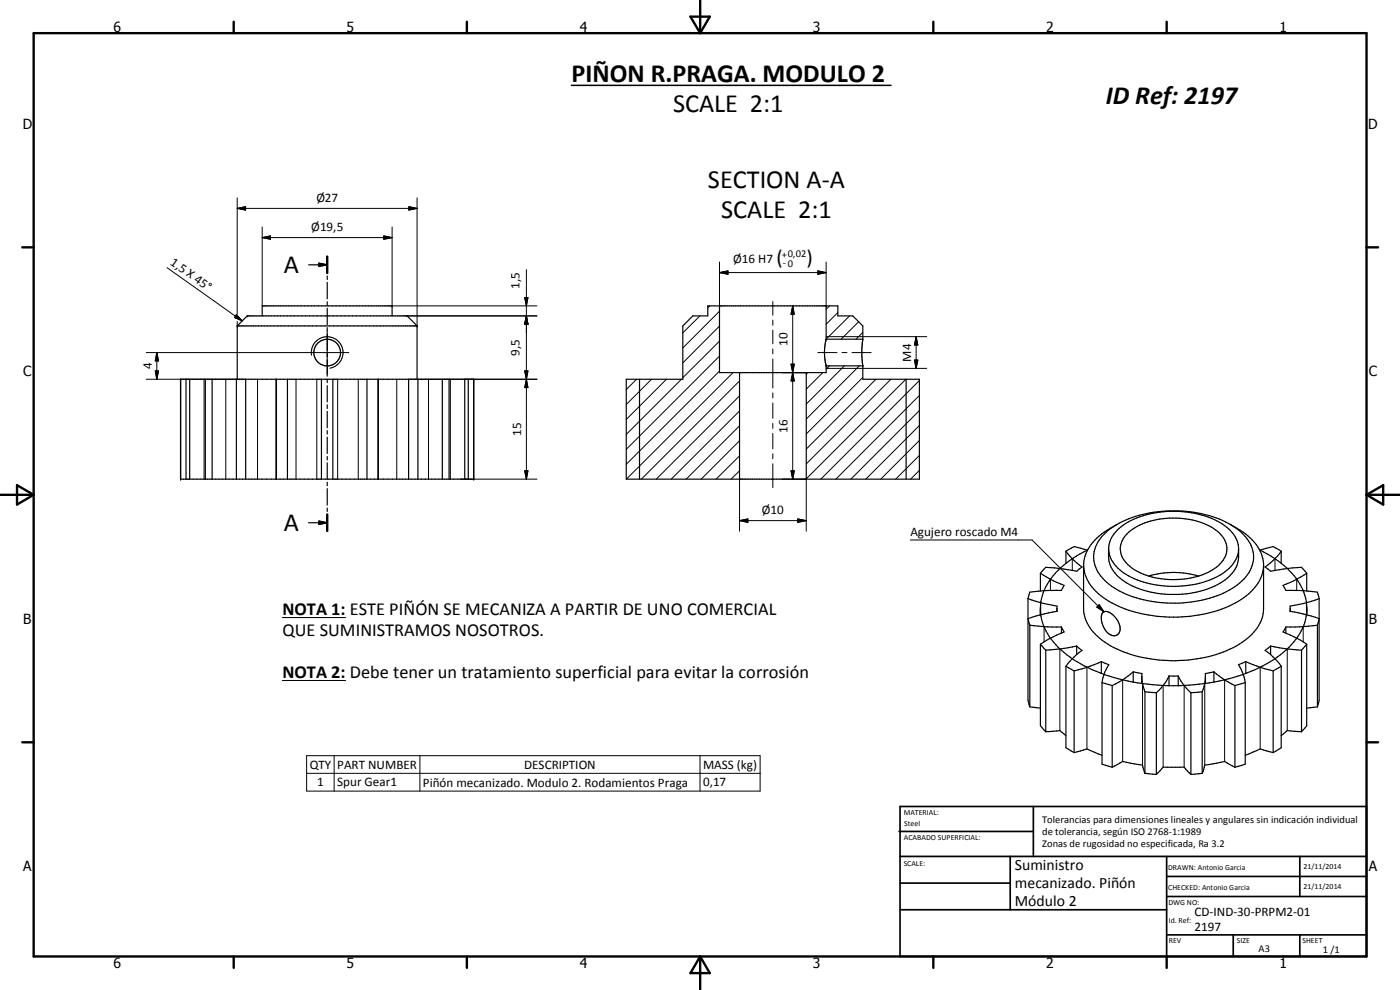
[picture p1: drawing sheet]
<svg xmlns="http://www.w3.org/2000/svg" width="420mm" height="297mm" viewBox="0 0 420 297" stroke-linecap="round" stroke-linejoin="round" font-family="sans-serif">
<g fill="none" stroke="#000" stroke-width=".35">
<path d="M92.6 79.5h5.6M95.7 79l2.5 .5-2.5 .4zM98.2 77v4.9M71.2 97.8h54M71.2 97.8l3-3h48l3 3M71.2 97.8v16M78.7 94.8v-3h39v3M98.2 82.8v1.1M98.2 84.7v5M98.2 90.6v1M98.2 92.5v4.9M98.2 98.3v1"/>
<path d="M125.2 97.8v16M215.9 91.8v20h32v-2.1a15.4 15.4 0 0 1 0-7.8v-10.1M54.2 113.8h88l-.1 30h-87.9zM54.2 113.8v30M55.8 113.8v30M56.9 113.8v30M61.6 113.8v30M63.7 113.8v30M70.9 113.8v30M73.7 113.8v30M82.8 113.8v30M83 113.8v30"/>
<path d="M86.3 113.8v30M96.5 113.8v30M98.2 100.2v5M98.2 106v1.1M98.2 107.9v5M98.2 113.7v1.1M98.2 115.7v4.9M99.9 113.8v30M110.1 113.8v30M113.4 113.8v30M113.5 113.8v30M122.6 113.8v30"/>
<path d="M125.4 113.8v30M132.7 113.8v30M134.8 113.8v30M139.5 113.8v30M140.5 113.8v30M187.9 113.8h17v-16l3-3h4.5v-3h39v3h4.5l3 3v4.1l-.3 2.7 .3 9.2h17v30h-88zM191.9 113.8v30M221.9 111.8v32M242 111.8v32M247.9 109.8h11M247.9 101.8h11M271.9 113.8v30"/>
<path d="M98.2 121.5v1.1M98.2 123.4v5M98.2 129.2v1.1M98.2 131.1v5M98.2 136.9v1.1M98.2 138.9v4.9M92.6 156.8h5.6M95.7 156.3l2.5 .5-2.5 .6zM98.2 144.7v1.1M98.2 146.6v5M98.2 152.4v1.1M98.2 154.3v5"/>
<path d="M335.2 157.4a18.1 18.1 0 0 0-9.3 8.8 10.6 10.6 0 0 0 3.7 11.9 32.8 32.8 0 0 0 17.6 6.8 39 39 0 0 0 26.1-5.6 12.2 12.2 0 0 0 5.9-9.5M335.3 159a24.2 24.2 0 0 1 16-5.6 24.9 24.9 0 0 1 18 5.8 7.4 7.4 0 0 1-.5 11.4 26 26 0 0 1-19.4 5.2 22.2 22.2 0 0 1-14.5-6 7.3 7.3 0 0 1 .4-10.8zM369.2 157.4a18 18 0 0 1 9.4 8.8l.6 2.9v13.5a12.5 12.5 0 0 1-6.4 10.1 40 40 0 0 1-28.7 4.8 26.8 26.8 0 0 1-16.5-8.5 10.7 10.7 0 0 1-2.4-6.4v-13M308.5 179.6l4.9 1.5 3.8 .8v1.5l-3.8 .8-4.9 1.4 .6 2M308.5 179.6v30.5l.6 2M312.2 172l3.9 2.2 3.3 1.4-.9 1.6h-4.1l-5.3 .5-.6 1.9M312.2 172v5.3M319.9 165.4v3.6M319.9 165.4l2.5 2.8 2.3 1.9-1.6 1.3-3.9-.7-5.4-.5-1.6 1.8M326.3 165.1l-3.9-1.1-2.5 1.4M326.4 165a25.6 25.6 0 0 0-13.3 12.8 14.6 14.6 0 0 0 3 14.8 34.6 34.6 0 0 0 16.8 10.3 64.3 64.3 0 0 0 45-2.6 25.6 25.6 0 0 0 13.4-12.7l.9-4.5M330.8 160.8a26.1 26.1 0 0 1 16.7-7.3 34.7 34.7 0 0 1 23.7 5.1 10.2 10.2 0 0 1 4.8 10.5 13.1 13.1 0 0 1-7 7.9 37.3 37.3 0 0 1-33.8-.1 12.3 12.3 0 0 1-7-10 9.7 9.7 0 0 1 2.6-6.1z"/>
<path d="M332.7 164.7v2.4a10.1 10.1 0 0 0 6.3 8.3 27.9 27.9 0 0 0 11.6 3 28 28 0 0 0 16.3-3.9 9.1 9.1 0 0 0 4.8-7.4v-2.4M338.2 160.2a21.7 21.7 0 0 1 18.6-4.4 14.6 14.6 0 0 1 10.7 6.2 6.1 6.1 0 0 1-1.8 7.7 23.1 23.1 0 0 1-18.1 3.8 15.8 15.8 0 0 1-10.4-5.6 5.8 5.8 0 0 1 1-7.7zM344.8 172.8a25.9 25.9 0 0 1 14.9 0M378 165a25 25 0 0 1 13.3 12.8l.3 .9a15.3 15.3 0 0 1 .6 5.8M378.1 165.1l4-1.1 2.4 1.4M384.5 165.4v3.6M384.5 165.4l-2.5 2.8-2.3 1.9 1.6 1.3 5.2-.8 4.1-.4 1.6 1.8M392.2 172l-3.9 2.2-3.2 1.4 .8 1.6h4.1l5.4 .5 .5 1.9M392.2 172v5.3M395.9 179.6l-4.8 1.5-3.9 .8v.7M395.9 179.6v30.5l-.5 2M309.1 187.6l5.3 .5h4.1"/>
<path d="M309.1 187.6v24.5M312.2 182.6v1.9M312.2 193.3v24.5l1.6 1.7M312.2 193.3l1.6 1.8M313.8 195.1v24.4M318.5 188.1l.9 1.5-4.3 2-2.9 1.7M318.5 188.1v1.9M319.9 199.9v24.5l2.5 1.4M319.9 199.9l2.5 1.4M323.1 193.8l1.6 1.4-1.6 1.2M323.1 193.8v2.6M323.1 196.4l-3.2 3.5"/>
<path d="M323.1 193.8l-3.9 .8-5.4 .5M330.5 198.5v3.6M330.5 198.5l2.3 .9-1.3 2.3-.8 3.1M330.5 198.5l-4.5 1.8-3.6 1M330.9 183.9a2.27 2.27 0 0 1 3.1 .5 5.4 5.4 0 0 1 2 5.1 2.02 2.02 0 0 1-3.4 .5 6.1 6.1 0 0 1-1.9-5.7zM373.9 198.5l-2.2 .9 1.2 2.3 .8 3.1M373.9 198.5v3.6M373.9 198.5l4.5 1.8 3.7 1M381.3 193.8l-1.6 1.4 1.6 1.2M381.3 193.8v2.6M381.3 193.8l3.9 .8 5.4 .5M381.3 196.4l3.2 3.5"/>
<path d="M384.5 199.9v24.5l-2.4 1.4M384.5 199.9l-2.4 1.4M385.9 188.1l-.8 1.5 4.2 2 2.9 1.7M385.9 188.1v1.9M387.2 182.6v.8l3.9 .8 4.8 1.4-.5 2M387.2 182.6v.8M390.6 195.1v24.4M392.2 193.3v24.5l-1.6 1.7M392.2 193.3l-1.6 1.8M395.4 187.6l-5.4 .5h-4.1M395.4 187.6v24.5M309.1 212.1l3.1 .4"/>
<path d="M313.8 219.5l4.3-.3 1.8 1.5M322.4 201.3v24.5M330.7 204.8v24.5l3.1 .9M330.7 204.8l3.1 .9M333.8 205.7v24.5M340.1 201.6l2.6 .5v3M340.1 201.6v3M340.1 201.6l-3.3 2.5-3 1.6M342.7 203.7l.9 3.9M343.6 207.6v24.4M343.6 207.6l3.4 .3M347 207.9v24.5"/>
<path d="M350.8 202.8h2.8M350.8 202.8v2.9M350.8 202.8l-1.3 2.3-2.5 2.8M353.6 202.8v2.9M353.6 202.8l1.3 2.3 2.5 2.8M357.4 207.9v24.5M360.8 207.6v24.4M360.8 207.6l-3.4 .3M361.8 203v2.1M364.3 201.6l-2.6 .5-.2 3.1-.7 2.4M364.3 201.6v3M364.3 201.6l3.4 2.5 2.9 1.6"/>
<path d="M370.6 205.7v24.5M373.7 204.8v24.5l-3.1 .9M373.7 204.8l-3.1 .9M382.1 201.3v24.5M390.6 219.5l-4.3-.3-1.8 1.5M395.4 212.1l-3.2 .4M322.4 225.8l3.8-1.1 4.5 1.9M333.8 230.2l3.1-1.7 6 1.1 .7 2.4M343.6 232l3.4 .4M347 232.4l2.1-2.2h6.3l2 2.2M360.8 232l-3.4 .4M370.6 230.2l-3.1-1.7-5.9 1.1-.8 2.4"/>
<path d="M382.1 225.8l-3.9-1.1-4.5 1.9"/>
<circle cx="98.2" cy="105.8" r="4"/>
</g>
<g fill="none" stroke="#000" stroke-width=".3">
<path d="M71.2 59.4v34.8M125.2 59.4v38.4M71.2 62.5l2.5-.5v1zM71.2 62.5h54M78.7 71.3l2.5-.5v1zM78.7 71.3h39M78.7 68.1v23.7M115.2 70.8l2.5 .5-2.5 .5zM117.7 68.1v23.7h43.5M122.7 62l2.5 .5-2.5 .5zM215.9 78.6v13.2M247.9 78.6v13.2"/>
<path d="M50.1 80.3l22.6 16M70.9 94.4l1.8 1.9-2.4-1.1zM71.2 96.4v1.4M98.2 99.3v13M122.2 94.8h39M157.5 89.3h.9l-.4 2.5zM158 94.8l.4 2.5h-.9zM158 80.9v62.9M210 94.8l-5.1 5.1M213.1 91.8l-.7 .6M215.9 81.8l2.6-.5v1zM215.9 97.8l-11 11.1"/>
<path d="M215.9 93.4l-11 11M215.9 81.8h32M231.9 90.5v4.1M231.9 96.1v1.5M231.9 99.1v4.1M237.9 91.8l.5 2.5h-1zM237.9 91.8v52M245.4 81.3l2.5 .5-2.5 .5zM249 91.8l-1.1 1M251.4 93.8l-3.5 3.5M255 94.8l-7.1 7M257.7 96.5l-5.3 5.3"/>
<path d="M258.9 99.7l-2 2.1M43.9 105.8h60.8M43.9 113.8h29.8M46.6 111.3h1l-.5 2.5zM47.1 105.8l.5 2.5h-1zM47.1 105.8v8M61.2 113.8v30M67.8 113.8v30M77.3 113.8v30M88.8 113.8v30M93.5 106.6a4.8 4.8 0 0 1 3.9-5.5 4.8 4.8 0 0 1 5.5 3.9 4.8 4.8 0 0 1-3.9 5.5M95.1 113.8v30"/>
<path d="M101.3 113.8v30M107.5 113.8v30M119.1 113.8v30M122.6 113.8h38.6M128.6 113.8v30M135.2 113.8v30M157.5 111.3h.9l-.4 2.5zM158 113.8l.4 2.5h-.9zM191 113.8l-3.1 3.1M195.5 113.8l-7.6 7.6M200 113.8l-12.1 12.1M204.5 113.8l-16.6 16.5"/>
<path d="M215.9 111.3l-28 28M215.9 106.8l-28 28M215.9 102.4l-11 10.9M220 111.8l-32 32M221.9 118.8l-24.9 25M221.9 114.3l-29.4 29.5M231.9 104.7v1.5M231.9 107.7v8.7M231.9 117.9v1.5M234.7 111.8h7.3M237.4 109.3h1l-.5 2.5zM237.9 111.8l.5 2.5h-1z"/>
<path d="M242.4 111.8l-.4 .5M245.4 105.8h5.8M246.9 111.8l-4.9 5M247.9 101h30.2M247.9 110.5h30.2M249 109.8l-1.1 .9M252.7 105.8h1.5M253.4 109.8l-11.4 11.4M255.7 105.8h5.7M257.9 109.8l-15.9 15.9M258.9 113.2l-16.9 17M262.9 113.8l-20.9 20.9"/>
<path d="M267.4 113.8l-25.4 25.4M271.9 113.8l-29.9 29.9M274.4 108h1.1l-.6 2.5zM274.9 101l.6 2.5h-1.1zM274.9 101v9.5M275.9 118.7l-25 25.1M275.9 114.2l-29.6 29.6M221.9 136.8l-7 7M221.9 132.2l-11.5 11.6M221.9 127.8l-16 16M221.9 123.3l-20.4 20.5M231.9 120.9v4.6"/>
<path d="M231.9 127v1.5M231.9 130v4.7M231.9 136.1v1.6M231.9 139.1v7.2M275.9 136.7l-7.1 7.1M275.9 132.2l-11.6 11.6M275.9 127.7l-16.1 16.1M275.9 123.2l-20.6 20.6M138.2 143.8h23M157.5 141.3h.9l-.4 2.5zM221.9 156.2l2.5-.5v1zM221.9 141.3l-2.5 2.5"/>
<path d="M221.9 156.2h20.1M221.9 143.8v15.6M234.7 143.8h7.3v15.6M237.4 141.3h1l-.5 2.5zM239.4 155.7l2.6 .5-2.6 .5zM275.9 141.1l-2.6 2.7M273.2 162h36.5l21.6 21.6M315.2 173.8v3.4M321.8 167.6v3.5M382.6 167.6v3.5M389.2 173.8v3.4M84.7 185.3h19"/>
<path d="M312.3 180.8v3.6M313.3 188v4.6M318.1 194.7v24.5M329.2 182.2l.7-.8 1.4 2.2zM329.9 181.4l1.4 2.2-2.1-1.4zM386.3 194.7v24.5M391.1 188v4.6M392.1 180.8v3.6M84.7 204.2h19M326.2 200.2v24.5M336.9 204v24.5M342.9 205.1v24.5"/>
<path d="M349.1 205.7v24.5M355.4 205.7v24.5M361.6 205.1v24.5M367.5 204v24.5M378.2 200.2v24.5M92 226.7h136.1v10.7h-136.1zM92 232h136.1M100.3 226.7v10.7M126 226.7v10.7M210.1 226.7v10.7"/>
</g>
<g fill="#000">
<circle cx="71.2" cy="97.8" r=".18"/>
<circle cx="74.2" cy="94.8" r=".18"/>
<circle cx="117.7" cy="91.8" r=".18"/>
<circle cx="125.2" cy="97.8" r=".18"/>
<circle cx="247.9" cy="91.8" r=".18"/>
<circle cx="54.2" cy="113.8" r=".18"/>
<circle cx="142.2" cy="113.8" r=".18"/>
<circle cx="221.9" cy="111.8" r=".18"/>
<circle cx="247.9" cy="109.8" r=".18"/>
<circle cx="258.9" cy="109.8" r=".18"/>
<circle cx="54.2" cy="143.8" r=".18"/>
<circle cx="142.2" cy="143.8" r=".18"/>
<circle cx="221.9" cy="143.8" r=".18"/>
</g>
<path d="M171.5 25.6h95.9" fill="none" stroke="#000" stroke-width=".46"/>
<g fill="none" stroke="#000" stroke-width=".71">
<path d="M10.1 9.9h400v277.1h-400zM70.1 6.5v3.4M140.1 6.5v3.4M207.2 5h5.8l-2.9 4.9zM210.1 0v9.9M280.1 6.5v3.4M350.1 6.5v3.4M6.7 74.2h3.4M98.2 77v4.9M410.1 74.2h3.5M.1 148.5h10M5.1 145.6l5 2.9-5 2.9z"/>
<path d="M98.2 154.3v5M410.1 148.5h10M410.1 148.5l5-2.9v5.8zM6.7 222.7h3.4M410.1 222.7h3.5M70.1 287v3.4M140.1 287v3.4M210.1 287v10M210.1 287l2.9 5h-5.8zM280.1 287v3.4M350.1 287v3.4"/>
</g>
<g fill="none" stroke="#000" stroke-width=".51">
<path d="M269.8 249.5h40.3M270.1 242h140v45h-140zM270.1 257h140M303.2 257v16M310.1 242v15M350.1 257v30M390.1 257v12M270.1 265h33.1M270.1 273h80M350.1 269h60M350.1 263h60M350.1 280.5h60"/>
<path d="M370.1 280.5v6.5M390.1 280.5v6.5"/>
</g>
<g fill="#000">
<path d="M71.2 62.5l2.5-.5v1zM78.7 71.3l2.5-.5v1zM95.7 79l2.5 .5-2.5 .4zM115.2 70.8l2.5 .5-2.5 .5zM122.7 62l2.5 .5-2.5 .5zM70.9 94.4l1.8 1.9-2.4-1.1zM157.5 89.3h.9l-.4 2.5zM158 94.8l.4 2.5h-.9zM215.9 81.8l2.6-.5v1zM237.9 91.8l.5 2.5h-1zM245.4 81.3l2.5 .5-2.5 .5zM46.6 111.3h1l-.5 2.5z"/>
<path d="M47.1 105.8l.5 2.5h-1zM157.5 111.3h.9l-.4 2.5zM158 113.8l.4 2.5h-.9zM237.4 109.3h1l-.5 2.5zM237.9 111.8l.5 2.5h-1zM274.4 108h1.1l-.6 2.5zM274.9 101l.6 2.5h-1.1zM95.7 156.3l2.5 .5-2.5 .6zM157.5 141.3h.9l-.4 2.5zM221.9 156.2l2.5-.5v1zM237.4 141.3h1l-.5 2.5zM239.4 155.7l2.6 .5-2.6 .5z"/>
<path d="M329.9 181.4l1.4 2.2-2.1-1.4z"/>
</g>
<g font-size="7.9">
<text x="171.5" y="24.5">PIÑON R.PRAGA. MODULO 2</text>
<text x="202" y="33.5">SCALE 2:1</text>
<text x="331.8" y="31.2">ID Ref: 2197</text>
<text x="212.5" y="56.4">SECTION A-A</text>
<text x="216.4" y="65.4">SCALE 2:1</text>
<text x="85.2" y="82">A</text>
<text x="85.2" y="159.3">A</text>
</g>
<g font-size="6.3">
<text x="233" y="79.2">(</text>
<text x="242" y="79.2">)</text>
</g>
<g font-size="5.5">
<text x="84.8" y="184.5">NOTA 1: ESTE PIÑÓN SE MECANIZA A PARTIR DE UNO COMERCIAL</text>
<text x="84.8" y="190.8">QUE SUMINISTRAMOS NOSOTROS.</text>
<text x="84.8" y="203.4">NOTA 2: Debe tener un tratamiento superficial para evitar la corrosión</text>
</g>
<g font-size="4.7">
<text x="304.6" y="261.1">Suministro</text>
<text x="304.6" y="266.5">mecanizado. Piñón</text>
<text x="304.6" y="271.9">Módulo 2</text>
</g>
<g font-size="4.2">
<text x="34" y="9.6">6</text>
<text x="104" y="9.6">5</text>
<text x="174" y="9.6">4</text>
<text x="244" y="9.6">3</text>
<text x="314" y="9.6">2</text>
<text x="384" y="9.6">1</text>
<text x="6.8" y="38.7">D</text>
<text x="410.6" y="38.7">D</text>
<text x="7" y="112.9">C</text>
<text x="410.8" y="112.9">C</text>
<text x="7" y="187.1">B</text>
<text x="410.8" y="187.1">B</text>
<text x="7" y="261.4">A</text>
<text x="410.8" y="261.4">A</text>
<text x="34" y="290.4">6</text>
<text x="104" y="290.4">5</text>
<text x="174" y="290.4">4</text>
<text x="244" y="290.4">3</text>
<text x="314" y="290.4">2</text>
<text x="384" y="290.4">1</text>
</g>
<g font-size="3.9">
<text x="94.9" y="60.6">Ø27</text>
<text x="93.4" y="69.3">Ø19,5</text>
<text x="50.9" y="79.3" transform="rotate(35 50.9 79.3)">1,5 X 45°</text>
<text x="220" y="78.8">Ø16 H7</text>
<text x="155.9" y="86.7" transform="rotate(-90 155.9 86.7)">1,5</text>
<text x="155.9" y="106.8" transform="rotate(-90 155.9 106.8)">9,5</text>
<text x="236.3" y="103.8" transform="rotate(-90 236.3 103.8)">10</text>
<text x="45.6" y="110.8" transform="rotate(-90 45.6 110.8)">4</text>
<text x="273.4" y="108.5" transform="rotate(-90 273.4 108.5)">M4</text>
<text x="156.5" y="130.8" transform="rotate(-90 156.5 130.8)">15</text>
<text x="236.3" y="129.8" transform="rotate(-90 236.3 129.8)">16</text>
<text x="228.7" y="154.3">Ø10</text>
<text x="273.2" y="161">Agujero roscado M4</text>
<text x="93" y="230.6">QTY</text>
<text x="101.2" y="230.6">PART NUMBER</text>
<text x="157.3" y="230.6">DESCRIPTION</text>
<text x="211" y="230.8">MASS (kg)</text>
<text x="95.2" y="236">1</text>
<text x="101.2" y="236">Spur Gear1</text>
<text x="126.9" y="236.1">Piñón mecanizado. Modulo 2. Rodamientos Praga</text>
<text x="211" y="236">0,17</text>
<text x="358.5" y="275">CD-IND-30-PRPM2-01</text>
<text x="358.5" y="279.4">2197</text>
</g>
<g font-size="3.1">
<text x="234.6" y="77.3">+0,02</text>
<text x="234.9" y="79.8">-0</text>
<text x="312.7" y="246.8">Tolerancias para dimensiones lineales y angulares sin indicación individual</text>
<text x="312.7" y="250.4">de tolerancia, según ISO 2768-1:1989</text>
<text x="312.7" y="254">Zonas de rugosidad no especificada, Ra 3.2</text>
<text x="377.7" y="285.6">A3</text>
<text x="397" y="285.9">1 /1</text>
</g>
<g font-size="2.4">
<text x="271.2" y="244.4">MATERIAL:</text>
<text x="271.3" y="252">ACABADO SUPERFICIAL:</text>
<text x="271.4" y="247.9">Steel</text>
<text x="271.2" y="259.7">SCALE:</text>
<text x="350.6" y="260.9">DRAWN: Antonio Garcia</text>
<text x="391.2" y="260.6">21/11/2014</text>
<text x="350.6" y="267">CHECKED: Antonio Garcia</text>
<text x="391.2" y="266.7">21/11/2014</text>
<text x="350.6" y="271.4">DWG NO:</text>
<text x="350.8" y="276.9">Id. Ref:</text>
<text x="350.8" y="282.8">REV</text>
<text x="371.2" y="282.9">SIZE</text>
<text x="390.9" y="282.9">SHEET</text>
</g>
</svg>
